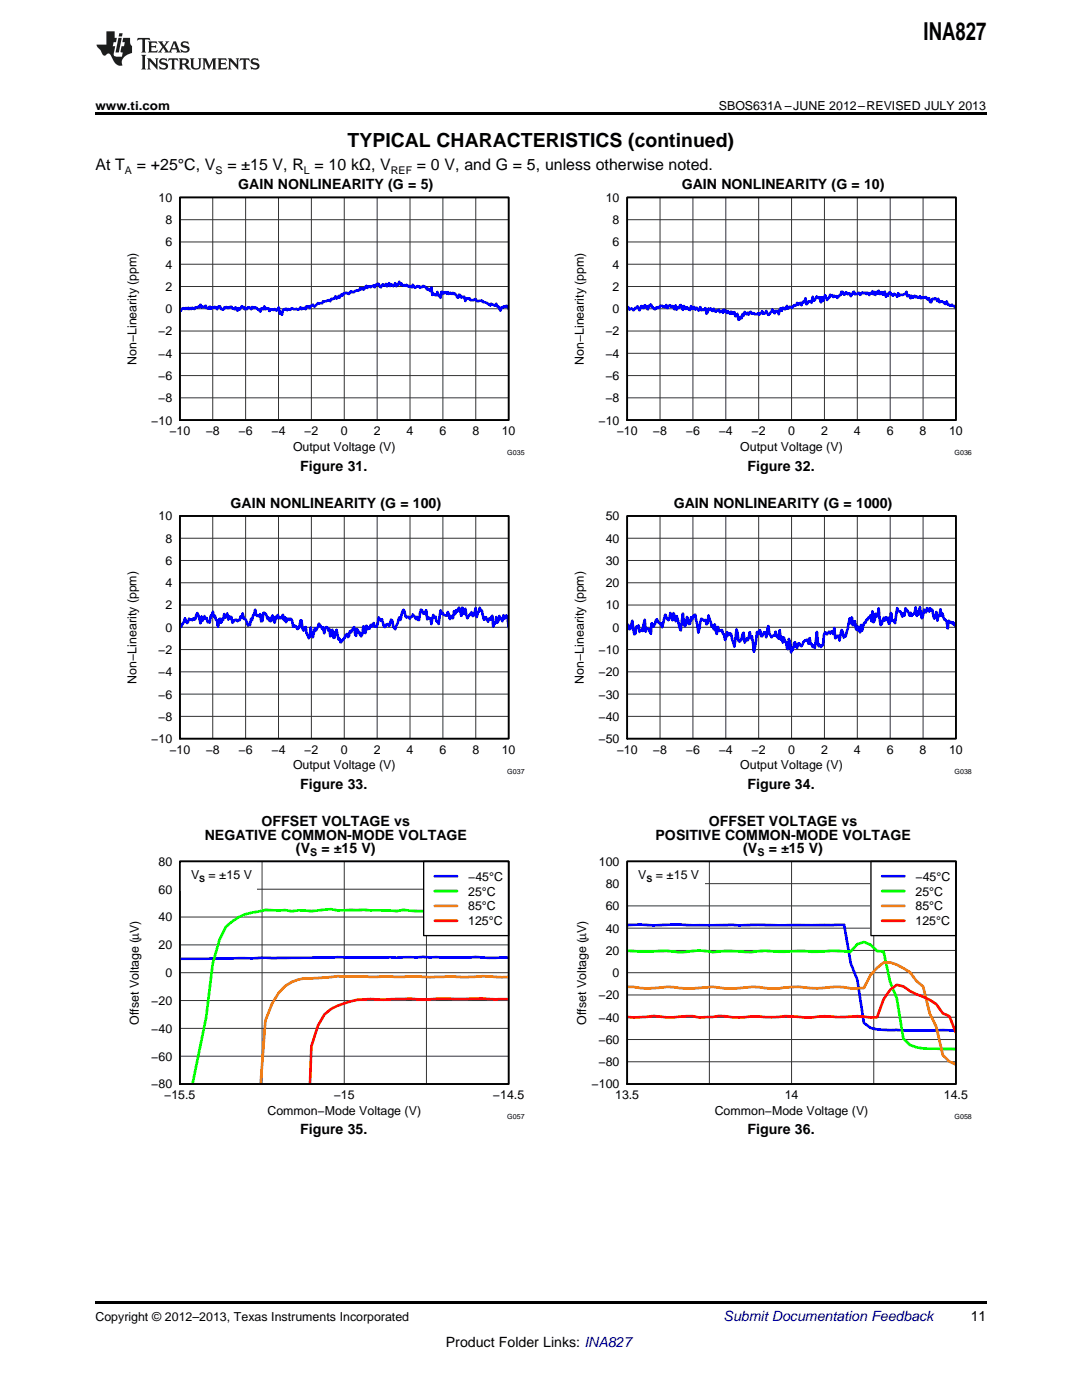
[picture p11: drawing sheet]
<svg xmlns="http://www.w3.org/2000/svg" width="216mm" height="279mm" viewBox="0 0 216 279" stroke-linecap="round" stroke-linejoin="round" font-family="sans-serif">
<path d="M19 259.7h177.8v.5h-177.8z" fill="#000"/>
<g fill="#fff">
<path d="M66.9 228.2h.3v.7h-.3z"/>
<path d="M156.1 228.2h.4v.7h-.4z"/>
</g>
<path d="M35.9 171.9h65.6v44.4h-65.6z" fill="none" stroke="#000" stroke-width=".26"/>
<path d="M35.9 171.9h65.6v44.4h-65.6zM35.9 177.5h65.6M52.3 171.9v44.4M68.7 171.9v44.4M85.1 171.9v44.4M35.9 199.7h65.6M35.9 194.1h65.6M35.9 188.6h65.6M35.9 183h65.6M35.9 210.8h65.6M35.9 205.2h65.6" fill="none" stroke="#333" stroke-width=".2"/>
<path d="M101.5 191.1l-3.9 .1-2.7-.2-6.5 .1-4-.1-5.2 .1-11.8-.1-31.5 .3" fill="none" stroke="#00f" stroke-width=".53"/>
<path d="M101.5 182.1h-6.6l-1.3-.2-1.3 .2-2.6-.2h-1.3l-1.3-.2-1.4 .2-5.2-.3-1.3 .2-6.6-.2-5.2 .1-1.3-.3-4 .4-2.6-.1-1.3 .2-1.3-.3-1.3 .1-2.7-.1a21.3 21.3 0 0 0-5.2 1.4l-2.6 2-1.3 2.6-1.4 4.7-1.3 10.7-2.7 13.4" fill="none" stroke="#0f0" stroke-width=".53"/>
<path d="M101.5 195h-2.6a32.2 32.2 0 0 0-6.6 0l-2.6-.1-4 .1a31.4 31.4 0 0 0-6.5 0h-5.3a75.7 75.7 0 0 0-11.8 .2 7.4 7.4 0 0 0-6.5 3l-1.3 2.1-1.4 3.4-.9 12.7" fill="none" stroke="#ee7600" stroke-width=".53"/>
<path d="M101.5 199.4l-5.3-.1h-7.8l-4 .2-2.6-.2-6.5 .2a15.1 15.1 0 0 0-9.2 1.9l-1.3 1-1.4 2.3-1.3 4.1-.3 7.6" fill="none" stroke="#f00" stroke-width=".53"/>
<path d="M84.5 171.9h17v14.8h-17z" fill="#fff"/>
<path d="M84.5 171.9h17v14.8h-17z" fill="none" stroke="#000" stroke-width=".26"/>
<path d="M86.8 174.9h4.4" fill="none" stroke="#00f" stroke-width=".53"/>
<path d="M86.8 177.8h4.4" fill="none" stroke="#0f0" stroke-width=".53"/>
<path d="M86.8 180.8h4.4" fill="none" stroke="#ee7600" stroke-width=".53"/>
<path d="M86.8 183.8h4.4" fill="none" stroke="#f00" stroke-width=".53"/>
<path d="M35.9 171.9h15.4v5.9h-15.4z" fill="#fff"/>
<path d="M35.9 171.9h65.6v44.4h-65.6z" fill="none" stroke="#000" stroke-width=".35"/>
<path d="M125.1 171.9h65.6v44.4h-65.6z" fill="none" stroke="#000" stroke-width=".26"/>
<g fill="none" stroke="#333" stroke-width=".2">
<path d="M125.1 171.9h65.6v44.4h-65.6zM125.1 176.4h65.6M141.5 171.9v44.4M157.9 171.9v44.4M174.3 171.9v44.4M125.1 198.6h65.6M125.1 194.1h65.6M125.1 189.7h65.6M125.1 185.2h65.6M125.1 180.8h65.6M125.1 211.9h65.6M125.1 207.5h65.6"/>
<path d="M125.1 203h65.6"/>
</g>
<path d="M125.1 184.6h43.3l1.4 7.6 1.3 3.3 1.3 8.6 1.3 1a18.5 18.5 0 0 0 5.2 .5h11.8" fill="none" stroke="#00f" stroke-width=".53"/>
<path d="M125.1 189.7l2.7 .2h2.6a18.5 18.5 0 0 1 5.2 .1h1.4a11.6 11.6 0 0 1 5.2 0 45.3 45.3 0 0 1 7.9 0 15.6 15.6 0 0 1 5.2-.1l5.3-.1a22.3 22.3 0 0 0 5.2 0l4 .1 1.3-1.5 1.3-.4 1.3 .5 1.3 1.3 1.3 .1 1.3 6.1 1.3 3.2 1.4 8.1 1.3 1.2a11 11 0 0 0 5.2 .8l3.9 .1" fill="none" stroke="#0f0" stroke-width=".53"/>
<path d="M125.1 196.9l1.4 .1a17.1 17.1 0 0 0 6.5 0h1.3a26.5 26.5 0 0 0 7.9-.1 23.2 23.2 0 0 0 7.9 .1h1.3a13.3 13.3 0 0 0 5.2 .1 16.1 16.1 0 0 1 5.3 .1l2.6-.1a13.5 13.5 0 0 1 5.3 .2l2.6-.1 1.3-2.6 1.3-1.4 1.3-1.1h1.3l1.3 .4 2.7 1.5 1.3 1.8 1.3 1.1 1.3 5.3 1.3 2.7 1.3 5.7 1.3 1.3 1.3 .6" fill="none" stroke="#ee7600" stroke-width=".53"/>
<path d="M125.1 202.9l1.4 .2 3.9-.3a20.3 20.3 0 0 0 6.6 0h1.3l1.3 .3 2.6-.1 1.3-.3a21.2 21.2 0 0 0 6.6 .1l1.3 .1a19.8 19.8 0 0 0 5.2-.1h1.3a22.2 22.2 0 0 0 6.6 0l3.9 .2a16.4 16.4 0 0 1 5.3 .1l1.3-.1 1.3-3.6 1.3-1.9 1.3-1 1.4 .4a20.9 20.9 0 0 0 5.2 2.6l1.3 .9 1.3 1.8 1.3 .6 1.3 3.3" fill="none" stroke="#f00" stroke-width=".53"/>
<path d="M173.8 171.9h17v14.8h-17z" fill="#fff"/>
<path d="M173.8 171.9h17v14.8h-17z" fill="none" stroke="#000" stroke-width=".26"/>
<path d="M176 174.9h4.5" fill="none" stroke="#00f" stroke-width=".53"/>
<path d="M176 177.8h4.5" fill="none" stroke="#0f0" stroke-width=".53"/>
<path d="M176 180.8h4.5" fill="none" stroke="#ee7600" stroke-width=".53"/>
<path d="M176 183.8h4.5" fill="none" stroke="#f00" stroke-width=".53"/>
<path d="M125.1 171.9h15.4v5.9h-15.4z" fill="#fff"/>
<path d="M125.1 171.9h65.6v44.4h-65.6z" fill="none" stroke="#000" stroke-width=".35"/>
<g fill="#fff">
<path d="M66.9 159.2h.3v.7h-.3z"/>
<path d="M156.1 159.2h.4v.7h-.4z"/>
</g>
<path d="M35.9 103h65.6v44.4h-65.6zM125.1 103h65.6v44.4h-65.6z" fill="none" stroke="#000" stroke-width=".26"/>
<g fill="none" stroke="#333" stroke-width=".2">
<path d="M35.9 103h65.6v44.4h-65.6zM35.9 116.3h65.6M35.9 111.9h65.6M35.9 107.4h65.6M42.4 103v44.4M49 103v44.4M55.6 103v44.4M62.1 103v44.4M68.7 103v44.4M75.3 103v44.4M81.8 103v44.4M88.4 103v44.4"/>
<path d="M94.9 103v44.4M125.1 103h65.6v44.4h-65.6zM125.1 116.3h65.6M125.1 111.9h65.6M125.1 107.4h65.6M131.7 103v44.4M138.3 103v44.4M144.8 103v44.4M151.4 103v44.4M157.9 103v44.4M164.5 103v44.4M171.1 103v44.4"/>
<path d="M177.6 103v44.4M184.2 103v44.4M35.9 138.5h65.6M35.9 134.1h65.6M35.9 129.6h65.6M35.9 125.2h65.6M35.9 120.7h65.6M125.1 138.5h65.6M125.1 134.1h65.6M125.1 129.6h65.6M125.1 125.2h65.6M125.1 120.7h65.6"/>
<path d="M35.9 143h65.6M125.1 143h65.6"/>
</g>
<path d="M35.9 125.2l.2-.1 .6-1 .2-.7 .4 .9 .4-.8 .3 .2 .4 .1 .2-.4 .2 .3 .2-.2 .4-1.2 .6 2.1 .2-1.4 .2 .9 .4-1 .2 .6 .2-.2 .2 .9 .3-.3 .2 .3 .2-1.3 .2-.1 .2-.7 .2 .9 .2-.1 .2 .8 .2 .1 .2 1.3 .2-1.5 .2-.2 .2 .9 .2-.8 .2 .2 .2-1.2 .2 .8 .4-.9 .3 1.2 .2-.6 .2 .5 .2-.4 .2 1.2a.75 .75 0 0 1 .8-.6l.2 .3 .2-.3 .2 .1 .2-.8 .2 .3 .2-.9 .3 1.1 .1-.1 .2 .3 .5 1.1 .2-.2 .2 .2 .2-1.3 .2 .3 .6-2.1 .2 1 .2 .2 .2-.1 .2 .2 .2-.4 .2 1.4 .3-.1 .2-1.6 .3 .2 .3 .2 .2 .8 .2-.3 .2 .7 .2 .1 .4-1.2 .4 1.5 .2-1.2 .2 .3 .2-.7 .2 .6 .4 .1 .5-.7 .2 1 .2-.5 .2 1 .2-.7h.2l.2 .2 .2-.2h.2l.4 1.6 .2-.3 .4 .3 .2 .4 .4-.4 .3-1.3h.2l.2 1.7 .2 .3 .4-.7 .2 1.3 .4 1 .2-.4 .2-1.7 .4 1.9 .4-1.8 .3 .4 .5-1.3 .7 1 .2-.3 .2 1.2 .2-1.1 .2-.2 .2 .1 .2 .7 .2-.4 .2 1.5 .2-1.1 .2-.2 .2 1.6h.2l.5-1.6 .4 2 .2-.2 .2 .7 .8-.9 .2-.6 .2-.2 .2 .6 .2-.1 .2-1 .2 .2 .2-.5 .5-.6 .2 1.4 .2 .4 .2-1.3 .8 1.4 .2-.5 .2-1.5 .2 .1 .2 1.2 .2-1.4 .2 .7 .2-.3 .2 .1 .2-.7 .2 .3 .5-.7 .2 .8 .2-.1 .2 .1 .4-1.9 .4 .7 .2-.3 .4 1.5h.2l.2-.5 .4-.1 .2 .4 .4-1.2 .3 .2 .2 1.1 .4 .6 .8-2.4 .2 .5 .4-1.7 .2-.3 .4 1.3 .2 .2 .3-.1 .3 .4 .5-.4 .2-.5 .6 .9 .2-.4 .2 .6h.2l.4-2 .4 .7 .2-.1 .2 .2 .2-.7 .3 1.8 .2-.4 .4 .2 .2 1.1 .4-1.8 .2 .6 .2-.2 .2 .9h.2l.2 .5 .4-2.7 .2 .7 .2-.2a.7 .7 0 0 0 .9 .6l.2-.8 .4 1.4 .2-.6 .4 .5 .2-1.4 .2 .6 .2-.8 .2 .3 .4-.8 .4 1.6 .2-1.6 .4 1.2 .3-1 .4 1.9 .8-1.3 .2 .8h.2l.4-1.5 .2 1.7 .6-1.8 .3 .5 .1 .1 .5 1.8 .4-.5 .4 .9 .2-.7 .2 .3 .4-.8 .2 2.1 .2-.5 .2-.1 .2-1.3 .2 1.2 .2-.3 .3-1.1 .5 1.1 .3-1.2 .2 .7 .4-.7 .2 .7 .2 1.7M125.1 125.2l.2-.5 .3 .9 .2-.1 .4-1.6 .4 2.7 .2-.1 .2-1.4h.2l.2-.3 .2 1.3 .4-.5 .2 .3 .5-2.2 .1 2.3 .2-.6 .5 .1 .4 1 .2-2.1 .2 .7 .4-.6 .2-.8 .2-.1 .2 .6 .4 .3 .2-.1 .2 .8 .7-2.5 .6 1.1 .2-.3 .2-1.2 .4 1.5 .2-1.4 .4 1.6 .2-1 .8 2.8 .5-3.4 .2 2.1 .2 .5 .2-.4 .2-1.5 .4 1.5 .2-.1 .2-1.3 .2 .4 .2-.5 .4-.4 .6 3.5 .6-2.7 .7 .4 .2-.2 .2 .9 .2-.2 .2-1.6 .6 2.2 .2-.3 .2 .9 .2-1 .4 1.9 .2-1.4 .2 .8 .7-.2 .2 .8 .2 .1 .2 1.1 .4-1.6 .2 .7 .2-.3 .4 .1 .6 2.4 .5-3.4 .4 2.3 .1 .2 .5-.5 .2-1.1 .2-.2 .2 1.9 .4-.8 .2 .4 .4-1.6 .2 1.2 .2-.4 .4 3.1 .7-4 .2 .5 .2-.8h.2l.2 1.2h.2l.4-.8 .2 .1 .2 .9 .4-2.3 .2 1.6 .4 .7 .2-.3 .5-.1 .2-.7 .2 .9 .4 .5 .2-1.7 .2 1.8 .2-.5 .2 1.1 .2-1 .2 .7 .2 .2 .2 1.2 .2 .3 .2-2.1 .4 2.7 .4-.6 .3-1.3 .2-.1 .2 .9 .2 .2 .2-.9h.2l.4 .6 .2-.4a1.27 1.27 0 0 1 1-1l.2 .9 .3-1.1 .2 1.1h.1l.3 .6 .2-.3 .2 .5 .4-3.2 .4 2.9 .2-.3 .2 .4 .4-.4 .2-2 .2-.5h.2l.2 .4 .5-.6 .2 .4 .2-.4 .4 .6 .2-1.3 .2 2.1 .4-.5h.2l.2 .9 .4-2.1 .2 .2 .2 1.3 .2-.4 .2 .2 .9-3.6 .2 1 .2-1.2 .2 1.6h.2l.2-.8 .2 1.5 .2 .2 .2-.7 .4 1.2 .2-1.5 .2 1.2 .4-1.6h.2l.3-.6h.2l.2-.4h.2l.2-.5 .2 1.2 .2-2 .2 2.2 .2-.3 .2-1.4 .2 .4 .2 .1 .2-1.6 .4 3.4 .3-.3 .3-1.2 .2 .6 .3-.7 .2 .5 .2-.4 .2 1.2 .2-.4 .2-1.8 .2 1.5 .6 .6 .4-3 .2 .5 .4 .1 .5 1.1 .2-.7 .2 .4 .2-1.4 .4 .5 .4 1 .2-.6 .2 .6a1.96 1.96 0 0 0 .8-1.7l.2 1.7 .2-.9 .2 .6 .3-1.4 .4 2.2 .4-1.7h.2l.2 .5 .2-.8 .2 .1 .2 .6 .2-.7 .2 .4 .2-.1 .4 1.8 .4-1.4 .2 1.8 .2-1.1 .3 .1 .2-1.3 .2 1.3 .2-.4 .2 .8 .6 .8 .2 1.3 .2-1.5 .6 .5 .2-.2 .2 .5 .3-.3 .1 .8" fill="none" stroke="#00f" stroke-width=".53"/>
<path d="M35.9 103h65.6v44.4h-65.6zM125.1 103h65.6v44.4h-65.6z" fill="none" stroke="#000" stroke-width=".35"/>
<g fill="#fff">
<path d="M66.9 95.7h.3v.7h-.3z"/>
<path d="M156.1 95.7h.4v.7h-.4z"/>
</g>
<path d="M35.9 39.4h65.6v44.4h-65.6zM125.1 39.4h65.6v44.4h-65.6z" fill="none" stroke="#000" stroke-width=".26"/>
<g fill="none" stroke="#333" stroke-width=".2">
<path d="M35.9 39.4h65.6v44.4h-65.6zM42.4 39.4v44.4M49 39.4v44.4M55.6 39.4v44.4M62.1 39.4v44.4M68.7 39.4v44.4M75.3 39.4v44.4M81.8 39.4v44.4M88.4 39.4v44.4M94.9 39.4v44.4M125.1 39.4h65.6v44.4h-65.6zM131.7 39.4v44.4"/>
<path d="M138.3 39.4v44.4M144.8 39.4v44.4M151.4 39.4v44.4M157.9 39.4v44.4M164.5 39.4v44.4M171.1 39.4v44.4M177.6 39.4v44.4M184.2 39.4v44.4M35.9 57.2h65.6M35.9 52.7h65.6M35.9 48.3h65.6M35.9 43.8h65.6"/>
<path d="M125.1 57.2h65.6M125.1 52.7h65.6M125.1 48.3h65.6M125.1 43.8h65.6M35.9 79.4h65.6M35.9 75h65.6M35.9 70.5h65.6M35.9 66.1h65.6M35.9 61.6h65.6M125.1 79.4h65.6M125.1 75h65.6M125.1 70.5h65.6"/>
<path d="M125.1 66.1h65.6M125.1 61.6h65.6"/>
</g>
<path d="M35.9 61.6l.2 .4 .2-.4 .2-.1 .4 .2 .2-.2 .2 .2 .2-.3 .2 .3 .3-.2 .2 .2 .2-.3 .4 .3 .2-.4 .4 .1 .2-.2 .2 .1 .2-.5 .2 .6 .2-.2 .4 .1 .2-.3 .2 .5 .5 .1 .2-.4 .2 .4 .2-.2 .2-.1 .2 .1 .2-.2 .4 .5 .2-.5h.4l.2 .5 .4 .1 .2-.4 .2 .1 .2-.2 .5 .2 .2-.2 .4-.1 .2 .4 .2-.1 .2 .2 .2-.4 .4 .7 .2-.5 .2 .3 .4-.7 .5 .2 .1 .4 .2-.2 .3 .2 .2-.3 .4 .1 .2 .2 .2-.4 .2 .2 .2-.2 .2 .2 .2-.1 .8 .8 .2-.6 .5 .1 .2-.5 .1 .6 .3-.3 .2 .1 .2-.1 .2 .6 .2-.4 .6 .2 .2-.2 .4 .3 .4-.7 .2 1.3 .5 .2 .2-.9 .2-.2 .4-.1 .2 .3 .2-.2 .4 .1 .4-.3a.59 .59 0 0 0 .8 .1l.4 .2 .5-.4 .2 .3 .2-.2 .2 .1 .2-.2 .2 .3 .2-.6h.4l.2 .4 .2-.5 .4-.2 .4 .4 .6-.7 .2 .1h.7l.2-.4 .6-.1a.57 .57 0 0 1 .8 0l.2-.5 .2 .1 .4-.1 .3-.5 .2 .5 .4-.5 .2 .3 .2-.5 .2-.1 .2 .2 .2-.5 .4-.1 .2 .2 .2-.1 .2 .2 .4-.6a.55 .55 0 0 0 .9 0l.8-.2 .2-.4 .2 .2 .2-.1 .2 .2 .6-.8 .2 .5 .2-.4 .4 .2 .7-.3 .2 .4 .2-.5 .4-.3 .2 .1 .2 .5 .2 .1 .4-.5 .4 .2 .2-.3 .2 .5 .4-.7 .2 .6 .2-.3 .5 .3 .4-.6 .2 .6 .2-.3 .2-.1 .2-.5 .2 .6 .2-.2 .2 .3h.4l.2 .1 .2-.2 .3 .3 .2-.1 .6 .4 .2-.6 .4 .6 .6-.3 .4 .3 .6-.3a.93 .93 0 0 1 .9 .7l.2-.2 .4 .5 .2-.7 .2 1.5 .2-.3 .2 .2 .4 .1 .2-.6 .2 .7 .2 .1 .2 .3 .2-1.2 .4 .4 .2-.3 .3 .1 .2 .2 .2-.3 .2 .4 .2-.3 .4 .3 .2-.3 .2 .3 .2-.1 .6 .8 .2-.6 .4 .6 .6-.2 .3 .9 .2-.6 .4 .1h.2a.73 .73 0 0 0 .8 .3l.4-.2 .2 .4h.2l.8-.1 .2 .3 .9 .2 .6 .5 .2-.4 .6 .4 .4-.4 .2 .6h.2l.5 .8 .2-.7 .1 .2 .3-.3h.2l.4-.2 .4 .6M125.1 61.6l.2-.3 .3 .5 .4-.2 .4 .3 .4-.5 .2 .1 .2-.4 .4 .8 .4-.8 .2 .3 .2 .1 .3-.6 .1 .4 .2-.2 .2 .7 .3-.8 .2 .1 .2-.3 .2 .4 .6 .6 .2-.4 .2 .1 .2-.2 .2 .2 .2-.5h.4l.7 .3 .2-.4 .2 .6 .4-.6 .4 .4 .2-.2 .4 .6 .2-.8 .2 .9 .2-.4h.2l.4-.5 .5 .9 .2-.7 .4 .6 .2-.4 .2 .4 .4 .2 .2-.8 .2 .6 .4-.4 .2 .5 .2-.3h.2l.2 .5 .2-.1 .2-.6 .2 .6a.75 .75 0 0 0 .9-.4l.2 1.1 .4-1 .2 .3 .2-.4 .2 .5 .2 .1 .2-.5 .2 .5 .2 .1 .6-.4 .2 .5 .5-.3 .2 .4 .2-.6 .2 .4 .2-.2 .2 .5 .2-.3 .4 .4 .2-.4 .2 .4 .4-.3 .2 .8 .5-.5 .2 1.2h.1l.3-.6 .2 .3 .2-.8 .2 .3 .2-.8 .4 .5 .2-.3 .2 .4 .2-.5 .2-.1 .2 .4 .4-.1a.56 .56 0 0 0 .9 0l.2 .3 .4-.3 .2-.4 .2 .5h.4l.2-.5 .4 .7 .8-1 .5 .7 .2-.5h.2l.2 .1 .2 .6 .4-1.2 .2 .5 .2-.6h.2l.2 .4 .2-.2 .2-.6 .2 .6 .4-.4 .4 .2 .5-.5h.4l.2-.5 .2 .4 .4-.4 .2 .5 .2-.5 .2-.2 .2 .2 .2-.9 .2 1.2 .4-.5h.3l.2-.1 .1 .3 .3-1.2 .2 .8 .2-.1 .4-.7 .4 .3 .2-.2 .2 1.1 .2-1 .2 .6 .4-1.1 .4 1 .5-.5 .2-.6 .2 .3 .2-.2 .2 .4 .2-.3 .4 .1 .2 .4 .4-.6h.2l.2-.7h.2l.2 .5 .2 .1 .2-.4h.2l.3 .3 .2-.2 .2 .1 .2 .5 .6-.9 .2 .5h.4l.4-.3 .2 .4 .4-.4 .4 .1 .2-.1 .3 .3 .2-.3 .4 .5 .2-.4 .2 .1 .2-.5 .2 .6 .2-.4 .2 .6 .2-.6 .2 .3 .2-.6 .2 .7 .5-.4 .2 .5 .3-.6 .3 1 .2-.5 .2 .3 .2-.6h.2l.4 .5 .2 .1 .2-.4 .2 .2h.2l.2 .4 .2-.7 .2 .5 .5-.2 .2 .1 .6-.2 .2-.5 .2 1 .4-.3 .2 .6 .2-.5 .2 .4 .4-.4 .2 .4 .2-.2 .2 .2h.2l.3-.3 .2 .5 .4-.3h.6l.2 .4 .2 .1 .2-.3 .2 .8h.2l.2-.6h.4l.2-.2 .4 .6 .2-.5 .3 .7a.61 .61 0 0 1 1 .3l.2 .1 .2-.5 .2 .6h.2l.2 .2h.2l.2-.2 .2 .2 .5 .1 .1 .5" fill="none" stroke="#00f" stroke-width=".53"/>
<path d="M35.9 39.4h65.6v44.4h-65.6zM125.1 39.4h65.6v44.4h-65.6z" fill="none" stroke="#000" stroke-width=".35"/>
<path d="M19 22.5h177.8v.5h-177.8z" fill="#000"/>
<g fill="#231f20">
<path d="M27.5 7.6l-.1 .5 .4-.2h.6v.1v2.1l-.2 .4h1l-.3-.4v-2.1l.1-.1h.5l.5 .2-.2-.5zM29.5 8.3l.2 .3v1.5l-.2 .4h1.8l.2-.6a1.04 1.04 0 0 1-1.3 .2v-.7h.6l.3 .2v-.6l-.3 .2h-.6v-.6l.8-.1 .4 .3-.2-.5zM31.5 8.3l.9 1.1-.9 1.1h.8l-.2-.2 .5-.7 .4 .7-.2 .2h1.5l-.1-.2 .1-.4h.9l.1 .4-.2 .2h1l-.3-.3-.7-1.9h-.5l-.9 2-.8-1 .9-1h-.8l.1 .3-.3 .5-.4-.6 .2-.2zM34.7 8.6l.4 1h-.7zM36.3 8.4a.63 .63 0 0 0-.2 .7 .63 .63 0 0 0 .6 .4l.6 .2 .1 .2a.75 .75 0 0 1-.7 .4 .75 .75 0 0 1-.6-.5l.1 .7 .1-.1a1.11 1.11 0 0 0 1.5-.6 1.13 1.13 0 0 0-1.2-.8l-.1-.4a1.04 1.04 0 0 1 1.2 .2l-.2-.5-.1 .1-.5-.2zM28.2 10.9l.2 .4v2.2l-.2 .4h1l-.3-.4v-2.2l.3-.4zM29.3 11.6l.3 .4v1.5l-.3 .4h.8l-.2-.4v-1.3l1.5 1.7v-1.9l.2-.4h-.7l.2 .4v.9l-1.1-1.3zM32 11.8a.62 .62 0 0 0-.2 .7 .62 .62 0 0 0 .6 .4l.6 .1 .1 .3a.76 .76 0 0 1-.7 .3 .76 .76 0 0 1-.6-.4l.1 .7 .1-.1a1.11 1.11 0 0 0 1.5-.6 1.13 1.13 0 0 0-1.2-.8l-.1-.4a1.04 1.04 0 0 1 1.2 .2l-.2-.6-.1 .1-.5-.1zM33.7 11.6l-.2 .6a.61 .61 0 0 1 .8-.3v1.6l-.2 .4h.9l-.2-.4v-1.6a.63 .63 0 0 1 .8 .3l-.2-.6zM35.6 11.6l.3 .4v1.5l-.3 .4h1l-.2-.2v-.8l.5 .2a.76 .76 0 0 0 1.2 .7l-1-1a.58 .58 0 0 0 .6-.5 .58 .58 0 0 0-.5-.6zM36.4 11.9h.1a.45 .45 0 0 1 .5 .1 .45 .45 0 0 1 .1 .5l-.7 .2zM37.9 11.6l.2 .2a2.17 2.17 0 0 0 .3 1.9 .99 .99 0 0 0 1.6-.6v-1.1l.2-.4h-.7l.2 .2a1.92 1.92 0 0 1-.2 1.8 .6 .6 0 0 1-.9-.5v-1.1l.2-.4zM40.4 11.6l.2 .4v1.5l-.2 .4h.7l-.2-.4v-1.4l.8 1.8 .8-1.8v1.4l-.2 .4h.9l-.2-.4v-1.5l.2-.4h-.8l-.6 1.5-.6-1.5zM43.4 11.6l.2 .4v1.5l-.2 .4h1.8l.2-.6a1.04 1.04 0 0 1-1.3 .1v-.6h.5l.4 .2v-.6l-.4 .2h-.5v-.7h.8l.3 .3-.1-.6zM45.5 11.6l.2 .4v1.5l-.2 .4h.7l-.2-.4v-1.3l1.5 1.7v-1.9l.2-.4h-.7l.2 .4v.9l-1.1-1.3zM47.9 11.6l-.1 .6a.61 .61 0 0 1 .8-.3v1.6l-.3 .4h1l-.3-.4 .1-1.6a.63 .63 0 0 1 .7 .3l-.1-.6zM50.2 11.8a.62 .62 0 0 0-.2 .7 .62 .62 0 0 0 .6 .4l.6 .1 .2 .3a.76 .76 0 0 1-.8 .3 .76 .76 0 0 1-.6-.4l.1 .7 .2-.1a1.11 1.11 0 0 0 1.5-.6 1.13 1.13 0 0 0-1.3-.8l-.1-.4a1.04 1.04 0 0 1 1.2 .2l-.1-.6-.2 .1-.5-.1z"/>
<path d="M21.2 6.3v2.6h-1.9l.1 .4 .7 .9a.91 .91 0 0 0 1 .8 .56 .56 0 0 1 .5-.3 .56 .56 0 0 1 .5 .3l.4 .8a1.53 1.53 0 0 0 1.9 1.2 1.54 1.54 0 0 1 1-2.1l.9-.3v-1.4a1.52 1.52 0 0 1-.3-1.6h-1.4l-.2 .8h.5l-.2 .8h-.4l-.2 1v.2l.4 .1-.2 .8a1.93 1.93 0 0 1-1.6-.3l.3-1.8h-.5l.2-.8h.4l.2-.8h-.4v-1.3zM23.6 7.6l-.6 2.9h.7l.6-2.9zM23.8 6.6l-.1 .7h.6l.2-.7z"/>
</g>
<text font-size="4.9" x="184.3" y="7.9">INA827</text>
<text font-size="3.9" x="69.4" y="29.3">TYPICAL CHARACTERISTICS (continued)</text>
<g font-size="3.2">
<text x="19" y="34">At T</text>
<text x="27.3" y="34">= +25°C, V</text>
<text x="45.4" y="34">= ±15 V, R = 10 kΩ, V</text>
<text x="83.2" y="34">= 0 V, and G = 5, unless otherwise noted.</text>
</g>
<g font-size="2.8">
<text x="47.6" y="37.7">GAIN NONLINEARITY (G = 5)</text>
<text x="136" y="37.7">GAIN NONLINEARITY (G = 10)</text>
<text x="59.9" y="93.9">Figure 31.</text>
<text x="149.2" y="93.9">Figure 32.</text>
<text x="46" y="101.3">GAIN NONLINEARITY (G = 100)</text>
<text x="134.4" y="101.3">GAIN NONLINEARITY (G = 1000)</text>
<text x="59.9" y="157.5">Figure 33.</text>
<text x="149.2" y="157.5">Figure 34.</text>
<text x="40.9" y="167.6">NEGATIVE COMMON-MODE VOLTAGE</text>
<text x="52.2" y="164.9">OFFSET VOLTAGE vs</text>
<text x="130.8" y="167.6">POSITIVE COMMON-MODE VOLTAGE</text>
<text x="141.5" y="164.9">OFFSET VOLTAGE vs</text>
<text x="59.1" y="170.3">(V</text>
<text x="64.1" y="170.3">= ±15 V)</text>
<text x="148.3" y="170.3">(V</text>
<text x="153.4" y="170.3">= ±15 V)</text>
<text x="59.9" y="226.4">Figure 35.</text>
<text x="149.2" y="226.4">Figure 36.</text>
<text x="193.7" y="263.6">11</text>
<text x="89" y="268.9">Product Folder Links: INA827</text>
</g>
<text font-size="2.8" fill="#0000c8" x="144.4" y="263.6">Submit Documentation Feedback</text>
<g font-size="2.5">
<text x="19" y="21.9">www.ti.com</text>
<text x="143.4" y="21.9">SBOS631A –JUNE 2012–REVISED JULY 2013</text>
<text x="31.6" y="40.3">10</text>
<text x="120.9" y="40.3">10</text>
<text x="33" y="44.7">8</text>
<text x="122.2" y="44.7">8</text>
<text x="33" y="53.6">4</text>
<text x="33" y="49.2">6</text>
<text x="122.2" y="53.6">4</text>
<text x="122.2" y="49.2">6</text>
<text x="33" y="58.1">2</text>
<text x="122.2" y="58.1">2</text>
<text x="33" y="62.5">0</text>
<text x="122.2" y="62.5">0</text>
<text x="31.6" y="71.4">−4</text>
<text x="31.6" y="67">−2</text>
<text x="120.8" y="71.4">−4</text>
<text x="120.8" y="67">−2</text>
<text x="27.3" y="72.8" transform="rotate(-90 27.3 72.8)">Non−Linearity (ppm)</text>
<text x="31.6" y="75.8">−6</text>
<text x="116.5" y="72.8" transform="rotate(-90 116.5 72.8)">Non−Linearity (ppm)</text>
<text x="120.8" y="75.8">−6</text>
<text x="31.6" y="80.3">−8</text>
<text x="120.8" y="80.3">−8</text>
<text x="30.2" y="84.7">−10</text>
<text x="33.8" y="86.9">−10</text>
<text x="41" y="86.9">−8</text>
<text x="47.6" y="86.9">−6</text>
<text x="54.2" y="86.9">−4</text>
<text x="58.5" y="89.9">Output Voltage (V)</text>
<text x="60.7" y="86.9">−2</text>
<text x="68" y="86.9">0</text>
<text x="74.6" y="86.9">2</text>
<text x="81.1" y="86.9">4</text>
<text x="87.7" y="86.9">6</text>
<text x="94.2" y="86.9">8</text>
<text x="100.1" y="86.9">10</text>
<text x="119.4" y="84.7">−10</text>
<text x="123.1" y="86.9">−10</text>
<text x="130.3" y="86.9">−8</text>
<text x="136.9" y="86.9">−6</text>
<text x="143.4" y="86.9">−4</text>
<text x="147.7" y="89.9">Output Voltage (V)</text>
<text x="150" y="86.9">−2</text>
<text x="157.3" y="86.9">0</text>
<text x="163.8" y="86.9">2</text>
<text x="170.4" y="86.9">4</text>
<text x="176.9" y="86.9">6</text>
<text x="183.5" y="86.9">8</text>
<text x="189.4" y="86.9">10</text>
<text x="31.6" y="103.9">10</text>
<text x="120.9" y="103.9">50</text>
<text x="33" y="112.7">6</text>
<text x="33" y="108.3">8</text>
<text x="120.9" y="112.7">30</text>
<text x="120.9" y="108.3">40</text>
<text x="33" y="117.2">4</text>
<text x="120.9" y="117.2">20</text>
<text x="33" y="121.6">2</text>
<text x="120.9" y="121.6">10</text>
<text x="31.6" y="130.5">−2</text>
<text x="33" y="126.1">0</text>
<text x="119.4" y="130.5">−10</text>
<text x="122.2" y="126.1">0</text>
<text x="27.3" y="136.4" transform="rotate(-90 27.3 136.4)">Non−Linearity (ppm)</text>
<text x="31.6" y="135">−4</text>
<text x="116.5" y="136.4" transform="rotate(-90 116.5 136.4)">Non−Linearity (ppm)</text>
<text x="119.4" y="135">−20</text>
<text x="31.6" y="143.9">−8</text>
<text x="31.6" y="139.4">−6</text>
<text x="119.4" y="143.9">−40</text>
<text x="119.4" y="139.4">−30</text>
<text x="30.2" y="148.3">−10</text>
<text x="119.4" y="148.3">−50</text>
<text x="33.8" y="150.5">−10</text>
<text x="41" y="150.5">−8</text>
<text x="47.6" y="150.5">−6</text>
<text x="54.2" y="150.5">−4</text>
<text x="58.5" y="153.5">Output Voltage (V)</text>
<text x="60.7" y="150.5">−2</text>
<text x="68" y="150.5">0</text>
<text x="74.6" y="150.5">2</text>
<text x="81.1" y="150.5">4</text>
<text x="87.7" y="150.5">6</text>
<text x="94.2" y="150.5">8</text>
<text x="100.1" y="150.5">10</text>
<text x="123.1" y="150.5">−10</text>
<text x="130.3" y="150.5">−8</text>
<text x="136.9" y="150.5">−6</text>
<text x="143.4" y="150.5">−4</text>
<text x="147.7" y="153.5">Output Voltage (V)</text>
<text x="150" y="150.5">−2</text>
<text x="157.3" y="150.5">0</text>
<text x="163.8" y="150.5">2</text>
<text x="170.4" y="150.5">4</text>
<text x="176.9" y="150.5">6</text>
<text x="183.5" y="150.5">8</text>
<text x="189.4" y="150.5">10</text>
<text x="31.6" y="172.8">80</text>
<text x="119.5" y="172.8">100</text>
<text x="31.6" y="178.3">60</text>
<text x="38.1" y="175.5">V</text>
<text x="41.6" y="175.5">= ±15 V</text>
<text x="93.4" y="175.8">−45°C</text>
<text x="93.4" y="178.7">25°C</text>
<text x="120.9" y="177.2">80</text>
<text x="127.4" y="175.5">V</text>
<text x="130.9" y="175.5">= ±15 V</text>
<text x="182.7" y="175.8">−45°C</text>
<text x="182.7" y="178.7">25°C</text>
<text x="31.6" y="183.9">40</text>
<text x="93.4" y="181.7">85°C</text>
<text x="93.4" y="184.6">125°C</text>
<text x="120.9" y="181.7">60</text>
<text x="182.7" y="181.7">85°C</text>
<text x="182.7" y="184.6">125°C</text>
<text x="31.6" y="189.5">20</text>
<text x="120.9" y="190.6">20</text>
<text x="120.9" y="186.1">40</text>
<text x="33" y="195">0</text>
<text x="122.2" y="195">0</text>
<text x="30.2" y="200.6">−20</text>
<text x="119.4" y="203.9">−40</text>
<text x="119.4" y="199.5">−20</text>
<text x="27.7" y="204.5" transform="rotate(-90 27.7 204.5)">Offset Voltage (µV)</text>
<text x="30.2" y="206.1">−40</text>
<text x="117" y="204.5" transform="rotate(-90 117 204.5)">Offset Voltage (µV)</text>
<text x="119.4" y="208.3">−60</text>
<text x="30.2" y="211.7">−60</text>
<text x="119.4" y="212.8">−80</text>
<text x="30.2" y="217.2">−80</text>
<text x="32.8" y="219.4">−15.5</text>
<text x="66.6" y="219.4">−15</text>
<text x="98.4" y="219.4">−14.5</text>
<text x="118.1" y="217.2">−100</text>
<text x="122.7" y="219.4">13.5</text>
<text x="156.6" y="219.4">14</text>
<text x="188.3" y="219.4">14.5</text>
<text x="53.4" y="222.4">Common−Mode Voltage (V)</text>
<text x="142.6" y="222.4">Common−Mode Voltage (V)</text>
<text x="19" y="263.6">Copyright © 2012–2013, Texas Instruments Incorporated</text>
</g>
<g font-size="2.1">
<text x="24.9" y="34.6">A</text>
<text x="43" y="34.6">S</text>
<text x="60.6" y="34.6">L</text>
<text x="78" y="34.6">REF</text>
<text x="61.9" y="170.8">S</text>
<text x="151.1" y="170.8">S</text>
</g>
<g font-size="1.8">
<text x="39.8" y="176">S</text>
<text x="129" y="176">S</text>
</g>
<g font-size="1.4">
<text x="101.2" y="90.9">G035</text>
<text x="190.5" y="90.9">G036</text>
<text x="101.2" y="154.5">G037</text>
<text x="190.5" y="154.5">G038</text>
<text x="101.2" y="223.4">G057</text>
<text x="190.5" y="223.4">G058</text>
</g>
</svg>
